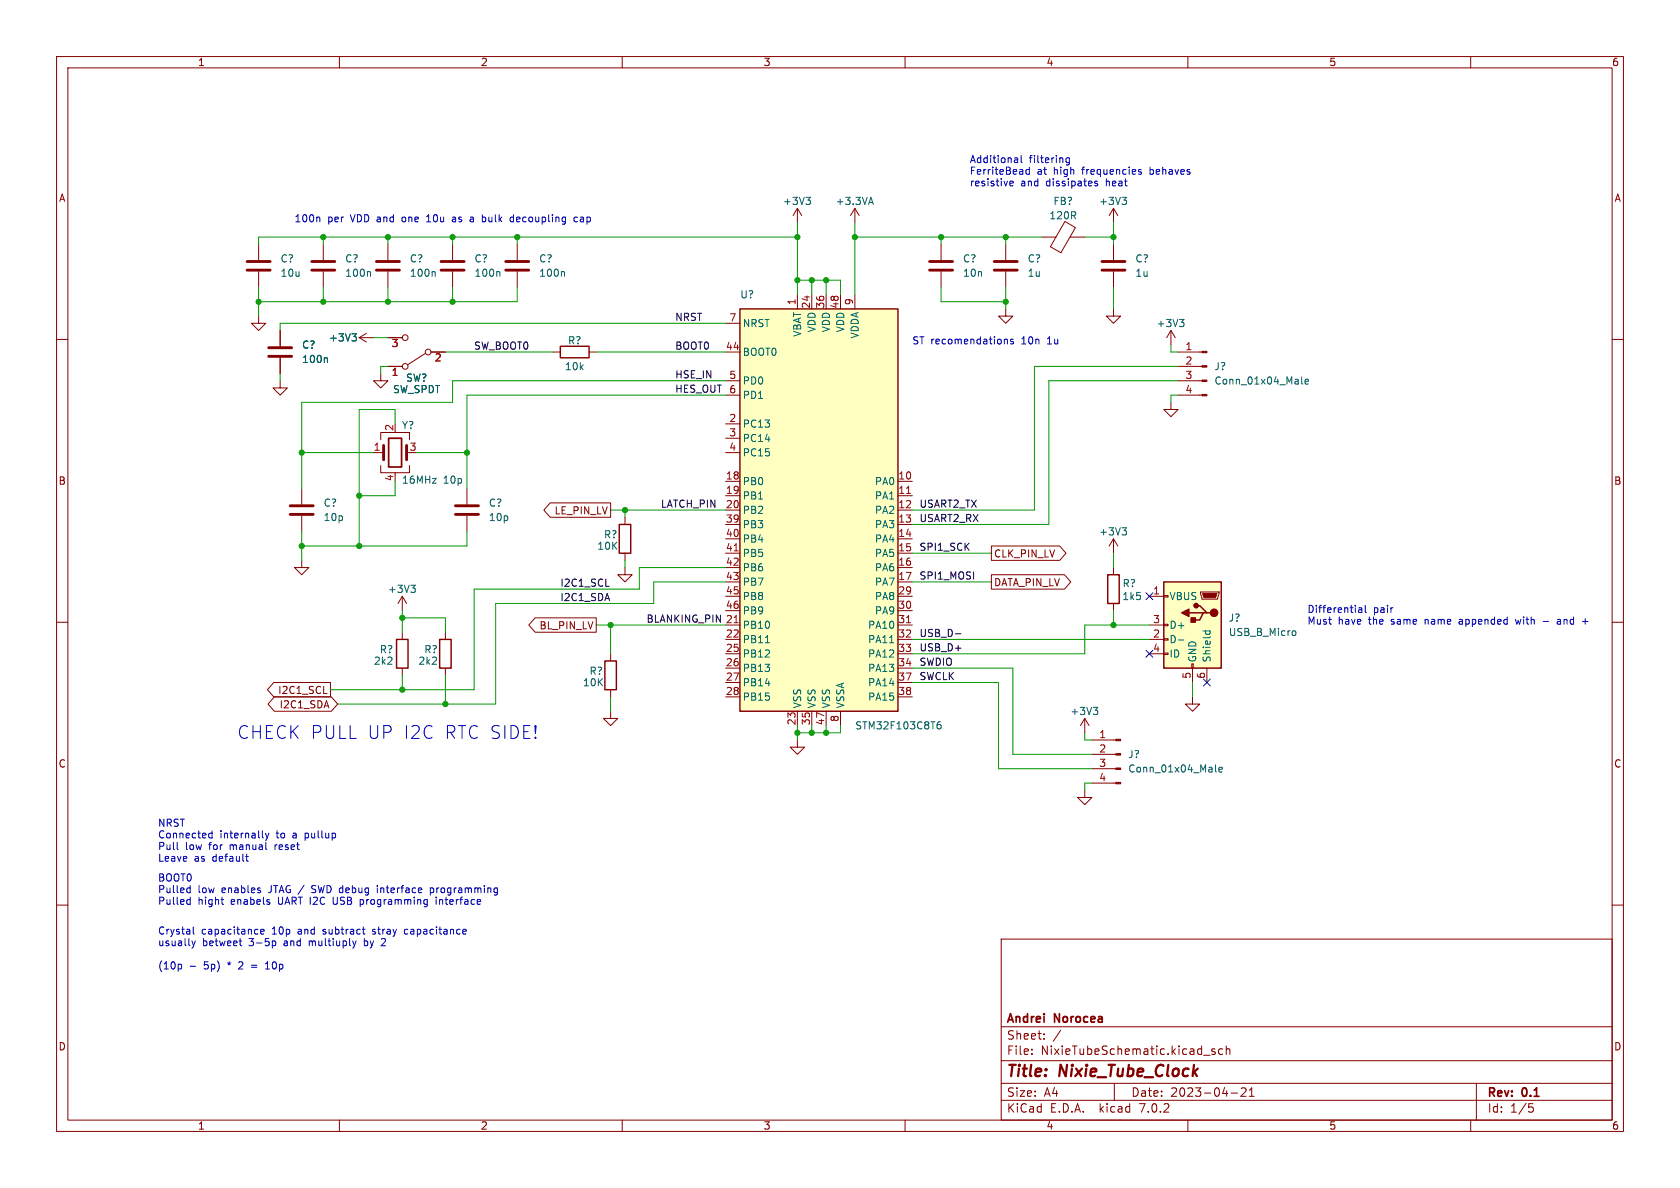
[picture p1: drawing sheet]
<svg xmlns="http://www.w3.org/2000/svg" width="297mm" height="210mm" viewBox="0 0 297 210" stroke-linecap="round" stroke-linejoin="round" font-family="sans-serif">
<g fill="none" stroke="#840000" stroke-width=".18">
<path d="M10 10h277v190h-277zM12 12h273v186h-273zM60 10v2M110 10v2M160 10v2M210 10v2M260 10v2M141 36.8l-.8 1.3M141 36.8v2.6M141 36.8l.7 1.3M151.1 36.8v2.6M151.1 36.8l-.7 1.3"/>
<path d="M151.1 36.8l.8 1.3M188.3 39.1l1.8 1.1-2.5 4.5-1.9-1.1zM196.8 36.8v2.6M196.8 36.8l-.7 1.3M196.8 36.8l.8 1.3M10 60h2M45.7 55.9v1.3h1.3l-1.3 1.2-1.3-1.2h1.3M45.7 43.2v2.8M45.7 48v2.8M49.5 58.4v2.8M57.1 43.2v2.8M57.1 48v2.8"/>
<path d="M63.5 59.7l1.3 .8M63.5 59.7h2.5M64.8 58.9l-1.3 .8M68.6 59.7h2.5M68.6 43.2v2.8M68.6 48v2.8M80 43.2v2.8M80 48v2.8M91.4 43.2v2.8M91.4 48v2.8M128.3 57.2h2.5M141 52.1v2.5"/>
<path d="M143.5 52.1v2.5M146 52.1v2.5M148.6 52.1v2.5M151.1 52.1v2.5M166.4 43.2v2.8M166.4 48v2.8M177.8 54.6v1.3h1.3l-1.3 1.3-1.3-1.3h1.3M177.8 43.2v2.8M177.8 48v2.8M184.1 41.9h2.6M189.2 41.9h2.6M196.8 54.6v1.3h1.3l-1.3 1.3-1.2-1.3h1.2"/>
<path d="M196.8 43.2v2.8M196.8 48v2.8M207 58.4l-.8 1.3M207 58.4v2.6M207 58.4l.8 1.3M285 60h2M49.5 67.3v1.3h1.3l-1.3 1.3-1.2-1.3h1.2M49.5 63.2v2.8M67.3 77.7v-1.2h5.1v1.2M67.3 66v1.3h1.3l-1.3 1.3-1.3-1.3h1.3M68.6 64.8h2.5M75.2 62.5l-3.2 2"/>
<path d="M76.2 62.2h2.5M97.8 62.2h1.3M104.1 62.2h1.3M128.3 62.2h2.5M128.3 69.9h2.5M128.3 67.3h2.5M128.3 74.9h2.5M128.3 77.5h2.5M207 71.1v1.3h1.3l-1.3 1.3-1.3-1.3h1.3M208.3 62.2h4.2M208.3 69.9h4.2M208.3 67.3h4.2"/>
<path d="M208.3 64.8h4.2M53.3 99.1v1.2h1.3l-1.3 1.3-1.2-1.3h1.2M53.3 86.4v2.8M53.3 91.2v2.8M66 80h1.8M67.3 82.3v1.3h5.1v-1.3M69.8 83.6v.2M82.5 86.4v2.8M82.5 91.2v2.8M97.3 88.9h10.6v2.5h-10.6l-1.2-1.2zM110.5 91.4v1.3M110.5 97.8v1.3"/>
<path d="M128.3 80h2.5M128.3 85.1h2.5M128.3 87.6h2.5M128.3 90.2h2.5M128.3 92.7h2.5M128.3 95.3h2.5M128.3 97.8h2.5M158.7 85.1h2.6M158.7 87.6h2.6M158.7 90.2h2.6M158.7 92.7h2.6M158.7 95.3h2.6"/>
<path d="M158.7 97.8h2.6M175.3 96.5h12l1.2 1.3-1.2 1.3h-12zM196.8 95.3v2.5M196.8 95.3l-.7 1.2M196.8 95.3l.8 1.2M10 110h2M71.1 105.4l-.7 1.3M71.1 105.4v2.6M71.1 111.8v1.2M71.1 118.1v1.3M71.1 105.4l.8 1.3M78.7 111.8v1.2"/>
<path d="M78.7 118.1v1.3M94.6 109.2h10.8v2.6h-10.8l-1.1-1.3zM107.9 115.6v1.2M110.5 100.3v1.3h1.3l-1.3 1.3-1.3-1.3h1.3M128.3 105.4h2.5M128.3 113h2.5M128.3 110.5h2.5M128.3 115.6h2.5M128.3 100.3h2.5M128.3 102.9h2.5M128.3 118.1h2.5M128.3 108h2.5"/>
<path d="M158.7 105.4h2.6M158.7 113h2.6M158.7 110.5h2.6M158.7 115.6h2.6M158.7 100.3h2.6M158.7 102.9h2.6M158.7 118.1h2.6M158.7 108h2.6M175.3 101.6h12.9l1.1 1.3-1.1 1.2h-12.9zM196.8 100.3v1.3M196.8 106.7v1.3M203.2 105.4h2.5"/>
<path d="M203.2 113h2.5M203.2 110.5h2.5M203.2 115.6h2.5M205.7 115.4h.8v.3h-.8zM205.7 112.9h.8v.3h-.8zM205.7 110.4h.8v.2h-.8zM205.7 105.3h.8v.2h-.8zM210.7 117.3h.2v.8h-.2zM210.8 118.1v2.6M212.2 104.6h3.3v.3l-.2 1h-2.8zM213.4 118.1v2.6M285 110h2"/>
<path d="M48.4 120.6h10v2.6h-10l-1.1-1.3zM48.5 123.2h10.1l1.1 1.3-1.1 1.2h-10.1l-1.1-1.2zM57.2 122.6h.6M107.9 125.7v1.3h1.3l-1.3 1.3-1.2-1.3h1.2M107.9 121.9v1.3M128.3 120.7h2.5M128.3 123.2h2.5M141 130.8v1.3h1.2l-1.2 1.3-1.3-1.3h1.3M141 125.7v2.6M143.5 125.7v2.6M146 125.7v2.6M148.6 125.7v2.6"/>
<path d="M158.7 120.7h2.6M158.7 123.2h2.6M191.8 139.7v1.3h1.2l-1.2 1.2-1.3-1.2h1.3M191.8 127l-.8 1.3M191.8 127v2.5M191.8 127l.7 1.3M193 138.4h4.3M193 135.9h4.3M193 133.4h4.3M193 130.8h4.3M210.8 123.2v1.3h1.3l-1.3 1.2-1.3-1.2h1.3M10 160h2"/>
<path d="M285 160h2M177 166h108v32h-108zM60 198v2M110 198v2M160 198v2M177 194.5h108M177 191.5h108M177 187.5h108M177 181.5h108M182.4 186.3v.1M182.4 185.5v.1M184.6 183.6v.1"/>
<path d="M184.6 182.8v.1M197 191.5v3M210 198v2M212.8 186.5h1.1M214.8 185.5l-.4-.1-.2 .2 .1 .2 .5 .2v.3h-.6M216.1 185.5l-.4-.1-.3 .3v.4l.2 .2h.5M216.8 185.5l.2-.1 .4 .1v.9M216.8 184.9v1.5M217.6 193.2h1.2M219.4 192.4l.6-.1 .2 .1 .1 .3-.9 1.1h.9M220.9 193.8h.8M220.9 192.7l.4-.4v1.5"/>
<path d="M260 198v2M261 191.5v6.5M270.3 195.1h.7M270.4 195.7h.4l.3 .3-.2 .5-.5 .1"/>
<circle cx="71.6" cy="59.7" r=".51"/>
<circle cx="71.6" cy="64.8" r=".51"/>
<circle cx="75.7" cy="62.2" r=".51"/>
</g>
<g fill="none" stroke="#006464" stroke-width=".18">
<path d="M142.5 34.9h.8l-.5 .5M143 35.4l.3 .2v.3l-.3 .2M153.7 35.8h.6M154 34.9l.4 1.2M198.4 34.9h.7l-.4 .5M198.9 35.4l.2 .2v.3l-.2 .2M62.2 59h.8l-.4 .5M62.8 59.5l.2 .2v.3l-.2 .3M65.3 48l.2 .2v.6M76.8 48l.1 .2v.6M88.2 48l.2 .2v.6M99.6 48l.2 .2v.6"/>
<path d="M208.5 56.5h.8l-.4 .5M209.1 57l.2 .2v.3l-.2 .2M57.7 63.2l.2 .2v.7M230.1 66.6v1.1l.2 .2M230.7 67.5l.6-.1v-.3h-.4l-.2 .1 .1 .6h.5M198.4 93.3h.7l-.4 .5M198.9 93.8l.2 .2v.3l-.2 .3M72.6 103.5h.8l-.4 .4M73.2 103.9l.2 .3v.3l-.2 .2M135.3 113.6h.7M157.3 113.6h.7M208.3 113.1h1"/>
<path d="M212.7 111.5h1.2M213.2 111.5l-.1 .4M213.9 111.5v.4M228.7 111.5l.3 .1 .1 .1-.1 .5-.3 .1M165.7 128.2l.4-.1 .3 .2-.1 .5-.4 .1-.2-.2M166.3 127.6h-.4l-.2 .3M193.3 125h.8l-.5 .5M193.8 125.5l.3 .3v.3l-.3 .2M214.9 135.2v1.1l.2 .2M215.5 136.1l.6-.2-.1-.2-.3-.1-.2 .2v.6h.5"/>
</g>
<g fill="none" stroke="#840000" stroke-width=".51">
<path d="M43.7 47.8h4.1M43.7 46.2h4.1M55.1 47.8h4.1M55.1 46.2h4.1M66.5 47.8h4.1M66.5 46.2h4.1M78 47.8h4M78 46.2h4M89.4 47.8h4.1M89.4 46.2h4.1M164.3 47.8h4.1M164.3 46.2h4.1"/>
<path d="M175.8 47.8h4M175.8 46.2h4M194.8 47.8h4.1M194.8 46.2h4.1M47.5 63h4.1M47.5 61.5h4.1M67.8 78.7v2.6M71.9 78.7v2.6M51.3 90.9h4.1M51.3 89.4h4.1M80.5 90.9h4.1M80.5 89.4h4.1"/>
</g>
<g fill="#ffffc2" stroke="#ffffc2" stroke-width=".18">
<path d="M205.7 102.9h10.2v15.2h-10.2z"/>
<path d="M130.8 54.6h27.9v71.1h-27.9z"/>
</g>
<path d="M130.8 54.6h27.9v71.1h-27.9zM99.1 61.2h5v2h-5zM109.5 92.7h2v5.1h-2zM70.1 113h2v5.1h-2zM77.7 113h2.1v5.1h-2.1zM106.9 116.8h2.1v5.1h-2.1zM195.8 101.6h2.1v5.1h-2.1zM205.7 102.9h10.2v15.2h-10.2zM210.2 108.3h2.5M211.5 107.1h.6l1.3 1.2h.6M213.4 108.3h-.7l-.6 1.3h-1.3" fill="none" stroke="#840000" stroke-width=".25"/>
<g fill="#840000" stroke="#840000" stroke-width=".25">
<path d="M208.9 108.3l1.3-.6v1.3z"/>
<path d="M210.6 109.2h.7v.8h-.7z"/>
<circle cx="214.6" cy="108.3" r=".63"/>
<circle cx="211.5" cy="107.1" r=".38"/>
</g>
<g fill="#840000" stroke="#840000" stroke-width=".18">
<path d="M212.6 104.9h2.5l-.2 .8h-2z"/>
<path d="M197.3 138.3h.8v.3h-.8z"/>
<path d="M197.3 135.8h.8v.2h-.8z"/>
<path d="M197.3 133.2h.8v.3h-.8z"/>
<path d="M197.3 130.7h.8v.2h-.8z"/>
<path d="M212.5 69.7h.9v.3h-.9z"/>
<path d="M212.5 67.2h.9v.2h-.9z"/>
<path d="M212.5 64.6h.9v.3h-.9z"/>
<path d="M212.5 62.1h.9v.3h-.9z"/>
</g>
<path d="M68.7 77.5h2.3v5.1h-2.3z" fill="none" stroke="#840000" stroke-width=".3"/>
<path d="M129.8 97.4h.7M160.3 87.2h.7M129.8 110.1h.7M160.3 110.1h.7" fill="none" stroke="#a90000" stroke-width=".18"/>
<path d="M168.9 112h1" fill="none" stroke="#0f0f0f" stroke-width=".18"/>
<g fill="none" stroke="#0000c2" stroke-width=".18">
<path d="M56.5 38.4v.8M83.3 38.4h-.1M83.3 38.7l-.2 .2 .2 .3M85.3 39.2h.3M85.6 38.4h-.3M90.7 38.4h-.3l-.2 .2v.5l.5 .1M102 38.4h-.4l-.1 .2v.5l.5 .1M178.5 32.4l.6-.1v-.2l-.4-.1-.2 .2 .1 .6h.5M179.5 27.9h.2l.2 .2v.6M179.9 28.7h-.4M179.9 28.2l-.4 .1M180.5 27.5v1.1l.2 .1"/>
<path d="M182 29.5v1.3M182 30h-.4l-.2 .2 .1 .5h.5M189 28l-.3-.1-.3 .2 .2 .6h.4M189 27.9v1l-.1 .2M194 32.1l-.3-.1-.2 .2 .1 .2 .4 .1v.3h-.5M201.7 30h-.3l-.1 .1v.2l.4 .1v.3h-.4M177.6 60h.4l.1 .8M179.1 60h-.3l-.2 .1 .1 .2 .4 .1v.3h-.5M240.2 107.5h.5l.1 .8M240.8 107.7l-.5 .1-.1 .2 .1 .3 .5-.1M241.4 107v1.1l.1 .2M272.8 109.9h1"/>
<path d="M275.7 109.5h-.4M275.8 109.9h-.3l-.2 .1v.3h.5M279.8 109.9h.9M31.4 150.1l.1 .1M33.3 157h.3M33.3 159l.3 .1M33.6 156.5v1.3M33.6 158.6v1.3M33.6 157.7l-.3 .1M33.6 159.8l-.3 .1M37 148.1h.5M37 147.3h.5"/>
<path d="M37.5 146.9v1.2M39.1 159h.5M39.4 159.9h.2M43.4 151.4h.5M43.6 151v1.1l.3 .1M45.9 157.4l.2 .2-.2 .2M45.9 157h.1M46.9 147.3l.3 .8M47 150.1l.2 .1M47.2 148.1l-.1 .4M47.5 147.3l-.3 .8M47.5 159.4l.2 .2-.2 .3"/>
<path d="M47.5 159l.2 .1M66.7 156.5v.2M66.7 157v.8M75.1 159.8h.4M75.1 159.1h.4M75.5 159v1l-.2 .3-.3-.1M76.1 157.7l.3 .1M76.1 157v1.2M76.4 157h-.3M77.1 159v.9M87.6 157h.3M87.9 157.7l-.3 .1"/>
<path d="M87.9 157v1l-.2 .2M32 170.5l.1 .2-.1 .5M33.6 170.8h1M33.9 166.3l.3 .9M34.2 163.9v1l.2 .2M34.2 167.2l-.3 .4M34.5 166.3l-.3 .9M42.3 166.3h.5M42.5 167.1l.3 .1M46.1 164.7l.6-.1-.1-.3h-.3l-.2 .2v.6h.5M46.9 171.3h.8M47.1 170.3l-.2 .1"/>
<path d="M48.1 166.4l.4-.1 .2 .3-.1 .5h-.5M62.4 166.3l.3 .9M62.7 167.2l-.3 .4M63 166.3l-.3 .9M64 164.3h.5M64.2 164.9l.3 .2M68.1 166.5l-.7 .7h.8M81.9 165.1h.5M81.9 164.3h.3l.2 .3-.6 .1"/>
</g>
<g fill="none" stroke="#009600" stroke-width=".18">
<path d="M141 39.4v12.7M151.1 39.4v12.7M196.8 39.4v3.8M45.7 50.8v5.1M57.1 41.9v1.3M57.1 50.8v2.5M66 59.7h2.6M68.6 41.9v1.3M68.6 50.8v2.5M80 41.9v1.3M80 50.8v2.5M91.4 50.8v2.5h-45.7"/>
<path d="M91.4 41.9v1.3M128.3 57.2h-78.8v1.2M141 49.5h7.6v2.6M141 41.9h-95.3v1.3M143.5 49.5v2.6M146 49.5v2.6M151.1 41.9h33M166.4 50.8v2.5h11.4M166.4 41.9v1.3M177.8 41.9v1.3M177.8 50.8v3.8M191.8 41.9h5"/>
<path d="M196.8 50.8v3.8M49.5 66v1.3M68.6 64.8h-1.3v1.2M69.8 74.9v-2.5h-6.3v24.1M78.7 62.2h19.1M105.4 62.2h22.9M128.3 67.3h-48.3v3.8h-26.7v15.3M128.3 69.9h-45.8v16.5M207 61v1.2h1.3M208.3 64.8h-25.4v25.4h-21.6M208.3 67.3h-22.9v25.4h-24.1M208.3 69.9h-1.3v1.2"/>
<path d="M53.3 94v5.1M53.3 80h12.7M69.8 85.1v2.5h-6.3M73.7 80h8.8M82.5 94v2.5h-29.2M107.9 90.2h20.4M110.5 90.2v1.2M110.5 99.1v1.2M161.3 97.8h14M196.8 97.8v2.5M71.1 108v3.8M71.1 119.4v2.5"/>
<path d="M71.1 109.2h7.6v2.6M78.7 119.4v5.1M105.4 110.5h22.9M107.9 110.5v5.1M128.3 100.3h-15.3v3.8h-29.2v17.8h-25.4M128.3 102.9h-12.7v3.8h-28v17.8h-27.9M161.3 118.1h17.8v15.3h13.9M161.3 102.9h14M161.3 113h41.9M196.8 108v2.5M203.2 110.5h-11.4v5.1h-30.5M107.9 123.2v2.5"/>
<path d="M141 128.3v2.5M143.5 128.3v1.2M146 128.3v1.2M148.6 128.3v1.2h-7.6M161.3 120.7h15.2v15.2h16.5M191.8 129.5v1.3h1.2M193 138.4h-1.2v1.3M210.8 120.7v2.5"/>
</g>
<path d="M202.6 104.8l1.2 1.2M202.6 115l1.2 1.2M203.8 104.8l-1.2 1.2M203.8 115l-1.2 1.2M212.8 120l1.2 1.3M214 120l-1.2 1.3" fill="none" stroke="#000084" stroke-width=".18"/>
<g fill="#009600" stroke="#009600" stroke-width=".18">
<circle cx="107.9" cy="110.5" r=".46"/>
<circle cx="110.5" cy="90.2" r=".46"/>
<circle cx="196.8" cy="41.9" r=".46"/>
<circle cx="177.8" cy="53.3" r=".46"/>
<circle cx="177.8" cy="41.9" r=".46"/>
<circle cx="82.5" cy="80" r=".46"/>
<circle cx="53.3" cy="80" r=".46"/>
<circle cx="63.5" cy="87.6" r=".46"/>
<circle cx="53.3" cy="96.5" r=".46"/>
<circle cx="143.5" cy="129.5" r=".46"/>
<circle cx="141" cy="129.5" r=".46"/>
<circle cx="146" cy="129.5" r=".46"/>
<circle cx="68.6" cy="41.9" r=".46"/>
<circle cx="57.1" cy="41.9" r=".46"/>
<circle cx="45.7" cy="53.3" r=".46"/>
<circle cx="57.1" cy="53.3" r=".46"/>
<circle cx="91.4" cy="41.9" r=".46"/>
<circle cx="80" cy="53.3" r=".46"/>
<circle cx="80" cy="41.9" r=".46"/>
<circle cx="68.6" cy="53.3" r=".46"/>
<circle cx="196.8" cy="110.5" r=".46"/>
<circle cx="63.5" cy="96.5" r=".46"/>
<circle cx="71.1" cy="109.2" r=".46"/>
<circle cx="78.7" cy="124.5" r=".46"/>
<circle cx="71.1" cy="121.9" r=".46"/>
<circle cx="151.1" cy="41.9" r=".46"/>
<circle cx="146" cy="49.5" r=".46"/>
<circle cx="166.4" cy="41.9" r=".46"/>
<circle cx="141" cy="49.5" r=".46"/>
<circle cx="141" cy="41.9" r=".46"/>
<circle cx="143.5" cy="49.5" r=".46"/>
</g>
<g font-size="3.2" fill="#0000c2">
<text x="41.9" y="130.8">CHECK PULL UP I2C</text>
<text x="78.3" y="130.8">RTC SIDE!</text>
</g>
<g font-size="2.8" fill="#840000">
<text x="178" y="190.8">Title:</text>
<text x="187.4" y="190.8">Nixie_Tube_Clock</text>
</g>
<g font-size="2.1" fill="#840000">
<text x="178" y="183.9">Sheet:</text>
<text x="178" y="181.1">Andrei</text>
<text x="186.2" y="183.9">/</text>
<text x="186.5" y="181.1">Norocea</text>
<text x="178" y="186.6">File:</text>
<text x="184" y="186.6">NixieTubeSchematic.kicad_sch</text>
<text x="178" y="196.8">KiCad</text>
<text x="178" y="194">Size:</text>
<text x="184.6" y="194">A4</text>
<text x="185.7" y="196.8">E.D.A.</text>
<text x="194.4" y="196.8">kicad</text>
<text x="200" y="194">Date:</text>
<text x="201.5" y="196.8">7.0.2</text>
<text x="206.9" y="194">2023-04-21</text>
<text x="263" y="194.2">Rev:</text>
<text x="263" y="196.8">Id:</text>
<text x="267" y="196.8">1/5</text>
<text x="269.2" y="194.2">0.1</text>
</g>
<g font-size="1.8" fill="#840000">
<text x="35" y="11.8">1</text>
<text x="85" y="11.8">2</text>
<text x="135" y="11.8">3</text>
<text x="185" y="11.8">4</text>
<text x="235" y="11.8">5</text>
<text x="285" y="11.8">6</text>
<text x="10.4" y="35.8">A</text>
<text x="285.4" y="35.8">A</text>
<text x="10.3" y="85.8">B</text>
<text x="285.3" y="85.8">B</text>
<text x="97.9" y="91.1">LE_PIN_LV</text>
<text x="175.7" y="98.7">CLK_PIN_LV</text>
<text x="175.7" y="103.8">DATA_PIN_LV</text>
<text x="95.3" y="111.4">BL_PIN_LV</text>
<text x="49" y="122.8">I2C1_SCL</text>
<text x="49.3" y="125.4">I2C1_SDA</text>
<text x="10.3" y="135.8">C</text>
<text x="285.3" y="135.8">C</text>
<text x="10.3" y="185.8">D</text>
<text x="285.3" y="185.8">D</text>
<text x="35" y="199.8">1</text>
<text x="85" y="199.8">2</text>
<text x="135" y="199.8">3</text>
<text x="185" y="199.8">4</text>
<text x="235" y="199.8">5</text>
<text x="285" y="199.8">6</text>
</g>
<g font-size="1.8" fill="#0000c2">
<text x="171.4" y="28.9">Additional</text>
<text x="182" y="28.9">filtering</text>
<text x="171.4" y="31">FerriteBead</text>
<text x="171.4" y="33">resistive</text>
<text x="180.5" y="33">and</text>
<text x="183.4" y="31">at</text>
<text x="185" y="33">dissipates</text>
<text x="186.3" y="31">high</text>
<text x="191.5" y="31">frequencies</text>
<text x="195.7" y="33">heat</text>
<text x="203.5" y="31">behaves</text>
<text x="52.1" y="39.4">100n</text>
<text x="57.9" y="39.4">per</text>
<text x="62.1" y="39.4">VDD and</text>
<text x="71.3" y="39.4">one</text>
<text x="75.8" y="39.4">10u</text>
<text x="80.5" y="39.4">as</text>
<text x="83.7" y="39.4">a</text>
<text x="86" y="39.4">bulk</text>
<text x="91.1" y="39.4">decoupling</text>
<text x="102.5" y="39.4">cap</text>
<text x="161.3" y="61">ST recomendations</text>
<text x="180.7" y="61">10n</text>
<text x="185.3" y="61">1u</text>
<text x="231.1" y="108.4">Differential</text>
<text x="231.1" y="110.5">Must</text>
<text x="236.6" y="110.5">have</text>
<text x="242" y="110.5">the</text>
<text x="242.8" y="108.4">pair</text>
<text x="246.1" y="110.5">same</text>
<text x="252.1" y="110.5">name</text>
<text x="258.3" y="110.5">appended</text>
<text x="268.5" y="110.5">with</text>
<text x="276.1" y="110.5">and</text>
<text x="280.6" y="110.5">+</text>
<text x="27.9" y="146.2">NRST</text>
<text x="27.9" y="148.3">Connected</text>
<text x="38.9" y="148.3">internally</text>
<text x="48.9" y="148.3">to</text>
<text x="51.9" y="148.3">a</text>
<text x="54.2" y="148.3">pullup</text>
<text x="27.9" y="150.3">Pull</text>
<text x="27.9" y="152.4">Leave</text>
<text x="27.9" y="155.9">BOOT0</text>
<text x="32.8" y="150.3">low</text>
<text x="34.4" y="152.4">as</text>
<text x="37" y="150.3">for</text>
<text x="37.6" y="152.4">default</text>
<text x="40.8" y="150.3">manual</text>
<text x="48.8" y="150.3">reset</text>
<text x="27.9" y="158">Pulled</text>
<text x="27.9" y="160">Pulled</text>
<text x="35" y="158">low</text>
<text x="35" y="160">hight</text>
<text x="39.3" y="158">enables</text>
<text x="40.9" y="160">enabels</text>
<text x="47.7" y="158">JTAG /</text>
<text x="49.3" y="160">UART I2C</text>
<text x="55.5" y="158">SWD debug</text>
<text x="59.2" y="160">USB</text>
<text x="64.1" y="160">programming</text>
<text x="67.3" y="158">interface</text>
<text x="76.8" y="158">programming</text>
<text x="77.7" y="160">interface</text>
<text x="27.9" y="165.3">Crystal</text>
<text x="27.9" y="167.3">usually</text>
<text x="35.6" y="165.3">capacitance</text>
<text x="35.8" y="167.3">betweet</text>
<text x="44.1" y="167.3">3-5p</text>
<text x="48.2" y="165.3">10p</text>
<text x="50.3" y="167.3">and</text>
<text x="52.8" y="165.3">and</text>
<text x="54.9" y="167.3">multiuply</text>
<text x="57.4" y="165.3">subtract</text>
<text x="64.7" y="167.3">by</text>
<text x="66.3" y="165.3">stray</text>
<text x="68" y="167.3">2</text>
<text x="72" y="165.3">capacitance</text>
<text x="27.9" y="171.5">(10p</text>
<text x="36.1" y="171.5">5p)</text>
<text x="40.4" y="171.5">*</text>
<text x="42.5" y="171.5">2</text>
<text x="44.8" y="171.5">=</text>
<text x="47.4" y="171.5">10p</text>
</g>
<g font-size="1.8" fill="#006464">
<text x="138.4" y="36.4">+3V3</text>
<text x="147.7" y="36.4">+3.3VA</text>
<text x="185.4" y="38.9">120R</text>
<text x="186.2" y="36.4">FB?</text>
<text x="194.2" y="36.4">+3V3</text>
<text x="49.5" y="46.5">C?</text>
<text x="61" y="46.5">C?</text>
<text x="72.4" y="46.5">C?</text>
<text x="83.8" y="46.5">C?</text>
<text x="95.3" y="46.5">C?</text>
<text x="170.2" y="46.5">C?</text>
<text x="181.6" y="46.5">C?</text>
<text x="200.7" y="46.5">C?</text>
<text x="49.5" y="49.1">10u</text>
<text x="61" y="49.1">100n</text>
<text x="72.4" y="49.1">100n</text>
<text x="83.8" y="49.1">100n</text>
<text x="95.3" y="49.1">100n</text>
<text x="130.8" y="52.9">U?</text>
<text x="170.2" y="49.1">10n</text>
<text x="181.6" y="49.1">1u</text>
<text x="200.7" y="49.1">1u</text>
<text x="131.3" y="58">NRST</text>
<text x="141.8" y="59.7" transform="rotate(-90 141.8 59.7)">VBAT</text>
<text x="144.3" y="58.9" transform="rotate(-90 144.3 58.9)">VDD</text>
<text x="146.9" y="58.9" transform="rotate(-90 146.9 58.9)">VDD</text>
<text x="149.4" y="58.9" transform="rotate(-90 149.4 58.9)">VDD</text>
<text x="152" y="60" transform="rotate(-90 152 60)">VDDA</text>
<text x="204.4" y="58">+3V3</text>
<text x="53.3" y="61.8">C?</text>
<text x="53.3" y="64.3">100n</text>
<text x="58.1" y="60.5">+3V3</text>
<text x="99.8" y="65.6">10k</text>
<text x="100.4" y="61">R?</text>
<text x="131.3" y="63.1">BOOT0</text>
<text x="214.6" y="65.6">J?</text>
<text x="69.4" y="69.7">SW_SPDT</text>
<text x="71.7" y="67.6">SW?</text>
<text x="131.3" y="68.1">PD0</text>
<text x="131.3" y="70.7">PD1</text>
<text x="214.6" y="68.1">Conn_01x04_Male</text>
<text x="71" y="76">Y?</text>
<text x="131.3" y="75.8">PC13</text>
<text x="131.3" y="78.3">PC14</text>
<text x="131.3" y="80.8">PC15</text>
<text x="57.2" y="89.7">C?</text>
<text x="71" y="85.7">16MHz</text>
<text x="78.3" y="85.7">10p</text>
<text x="86.4" y="89.7">C?</text>
<text x="131.3" y="85.9">PB0</text>
<text x="131.3" y="88.5">PB1</text>
<text x="154.5" y="85.9">PA0</text>
<text x="154.5" y="88.5">PA1</text>
<text x="57.2" y="92.3">10p</text>
<text x="86.4" y="92.3">10p</text>
<text x="106.7" y="95.3">R?</text>
<text x="131.3" y="91">PB2</text>
<text x="131.3" y="93.5">PB3</text>
<text x="154.5" y="91">PA2</text>
<text x="154.5" y="93.5">PA3</text>
<text x="194.2" y="94.8">+3V3</text>
<text x="105.5" y="97.3">10K</text>
<text x="131.3" y="96.1">PB4</text>
<text x="131.3" y="98.6">PB5</text>
<text x="131.3" y="101.2">PB6</text>
<text x="154.5" y="96.1">PA4</text>
<text x="154.5" y="98.6">PA5</text>
<text x="154.5" y="101.2">PA6</text>
<text x="68.5" y="105">+3V3</text>
<text x="131.3" y="103.7">PB7</text>
<text x="131.3" y="106.2">PB8</text>
<text x="154.5" y="103.7">PA7</text>
<text x="154.5" y="106.2">PA8</text>
<text x="198.4" y="106.2">1k5</text>
<text x="198.4" y="103.9">R?</text>
<text x="206.8" y="106.2">VBUS</text>
<text x="131.3" y="111.3">PB10</text>
<text x="131.3" y="113.9">PB11</text>
<text x="131.3" y="108.8">PB9</text>
<text x="153.3" y="111.3">PA10</text>
<text x="153.3" y="113.9">PA11</text>
<text x="154.5" y="108.8">PA9</text>
<text x="206.8" y="113.9">D-</text>
<text x="206.8" y="111.3">D+</text>
<text x="217.2" y="110">J?</text>
<text x="217.2" y="112.6">USB_B_Micro</text>
<text x="66" y="117.7">2k2</text>
<text x="67.1" y="115.6">R?</text>
<text x="73.9" y="117.7">2k2</text>
<text x="75" y="115.6">R?</text>
<text x="104.2" y="119.4">R?</text>
<text x="131.3" y="116.4">PB12</text>
<text x="131.3" y="118.9">PB13</text>
<text x="153.3" y="116.4">PA12</text>
<text x="153.3" y="118.9">PA13</text>
<text x="206.8" y="116.4">ID</text>
<text x="211.6" y="117.1" transform="rotate(-90 211.6 117.1)">GND</text>
<text x="214.2" y="117.1" transform="rotate(-90 214.2 117.1)">Shield</text>
<text x="103" y="121.5">10K</text>
<text x="131.3" y="121.5">PB14</text>
<text x="131.3" y="124">PB15</text>
<text x="141.8" y="125.2" transform="rotate(-90 141.8 125.2)">VSS</text>
<text x="144.3" y="125.2" transform="rotate(-90 144.3 125.2)">VSS</text>
<text x="146.9" y="125.2" transform="rotate(-90 146.9 125.2)">VSS</text>
<text x="149.4" y="125.2" transform="rotate(-90 149.4 125.2)">VSSA</text>
<text x="153.3" y="121.5">PA14</text>
<text x="153.3" y="124">PA15</text>
<text x="151.1" y="129.1">STM32F103C8T6</text>
<text x="189.2" y="126.6">+3V3</text>
<text x="199.4" y="134.2">J?</text>
<text x="199.4" y="136.7">Conn_01x04_Male</text>
</g>
<g font-size="1.8" fill="#0f0f0f">
<text x="119.4" y="56.8">NRST</text>
<text x="83.8" y="61.9">SW_BOOT0</text>
<text x="119.4" y="61.9">BOOT0</text>
<text x="119.4" y="67">HSE_IN</text>
<text x="119.4" y="69.5">HES_OUT 6</text>
<text x="116.8" y="89.8">LATCH_PIN</text>
<text x="162.6" y="89.8">USART2_TX</text>
<text x="162.6" y="92.4">USART2_RX</text>
<text x="162.6" y="97.4">SPI1_SCK</text>
<text x="99.1" y="106.3">I2C1_SDA</text>
<text x="99.1" y="103.8">I2C1_SCL</text>
<text x="162.6" y="102.5">SPI1_MOSI</text>
<text x="114.3" y="110.1">BLANKING_PIN 21</text>
<text x="162.6" y="112.7">USB_D-</text>
<text x="162.6" y="115.2">USB_D+</text>
<text x="162.6" y="117.8">SWDIO</text>
<text x="162.6" y="120.3">SWCLK</text>
</g>
<g font-size="1.8" fill="#a90000">
<text x="128.9" y="56.9">7</text>
<text x="140.7" y="54" transform="rotate(-90 140.7 54)">1</text>
<text x="143.3" y="54.6" transform="rotate(-90 143.3 54.6)">24</text>
<text x="145.8" y="54.6" transform="rotate(-90 145.8 54.6)">36</text>
<text x="148.3" y="54.6" transform="rotate(-90 148.3 54.6)">48</text>
<text x="150.9" y="54" transform="rotate(-90 150.9 54)">9</text>
<text x="69.2" y="61.6">3</text>
<text x="76.8" y="64.1">2</text>
<text x="128.3" y="62">44</text>
<text x="209.5" y="62">1</text>
<text x="209.5" y="64.5">2</text>
<text x="69.2" y="66.7">1</text>
<text x="128.9" y="67.1">5</text>
<text x="209.5" y="67.1">3</text>
<text x="209.5" y="69.6">4</text>
<text x="69.6" y="76.2" transform="rotate(-90 69.6 76.2)">2</text>
<text x="128.9" y="74.7">2</text>
<text x="128.9" y="77.2">3</text>
<text x="66" y="79.8">1</text>
<text x="72.4" y="79.8">3</text>
<text x="128.9" y="79.8">4</text>
<text x="69.6" y="85.1" transform="rotate(-90 69.6 85.1)">4</text>
<text x="128.3" y="84.8">18</text>
<text x="128.3" y="87.4">19</text>
<text x="128.3" y="89.9">20</text>
<text x="158.7" y="84.8">10</text>
<text x="158.7" y="87.4">11</text>
<text x="158.7" y="89.9">12</text>
<text x="128.3" y="92.5">39</text>
<text x="128.3" y="95">40</text>
<text x="158.7" y="92.5">13</text>
<text x="158.7" y="95">14</text>
<text x="128.3" y="97.5">41</text>
<text x="128.3" y="100.1">42</text>
<text x="158.7" y="97.5">15</text>
<text x="158.7" y="100.1">16</text>
<text x="128.3" y="102.6">43</text>
<text x="128.3" y="105.2">45</text>
<text x="128.3" y="107.7">46</text>
<text x="158.7" y="102.6">17</text>
<text x="158.7" y="105.2">29</text>
<text x="158.7" y="107.7">30</text>
<text x="203.8" y="105.2">1</text>
<text x="128.3" y="112.8">22</text>
<text x="158.7" y="110.2">31</text>
<text x="158.7" y="112.8">32</text>
<text x="203.8" y="112.8">2</text>
<text x="203.8" y="110.2">3</text>
<text x="128.3" y="115.3">25</text>
<text x="128.3" y="117.9">26</text>
<text x="158.7" y="115.3">33</text>
<text x="158.7" y="117.9">34</text>
<text x="203.8" y="115.3">4</text>
<text x="128.3" y="120.4">27</text>
<text x="128.3" y="122.9">28</text>
<text x="158.7" y="120.4">37</text>
<text x="158.7" y="122.9">38</text>
<text x="210.6" y="120" transform="rotate(-90 210.6 120)">5</text>
<text x="213.1" y="120" transform="rotate(-90 213.1 120)">6</text>
<text x="140.7" y="128.3" transform="rotate(-90 140.7 128.3)">23</text>
<text x="143.3" y="128.3" transform="rotate(-90 143.3 128.3)">35</text>
<text x="145.8" y="128.3" transform="rotate(-90 145.8 128.3)">47</text>
<text x="148.3" y="127.7" transform="rotate(-90 148.3 127.7)">8</text>
<text x="194.3" y="130.6">1</text>
<text x="194.3" y="133.1">2</text>
<text x="194.3" y="135.6">3</text>
<text x="194.3" y="138.2">4</text>
</g>
</svg>
